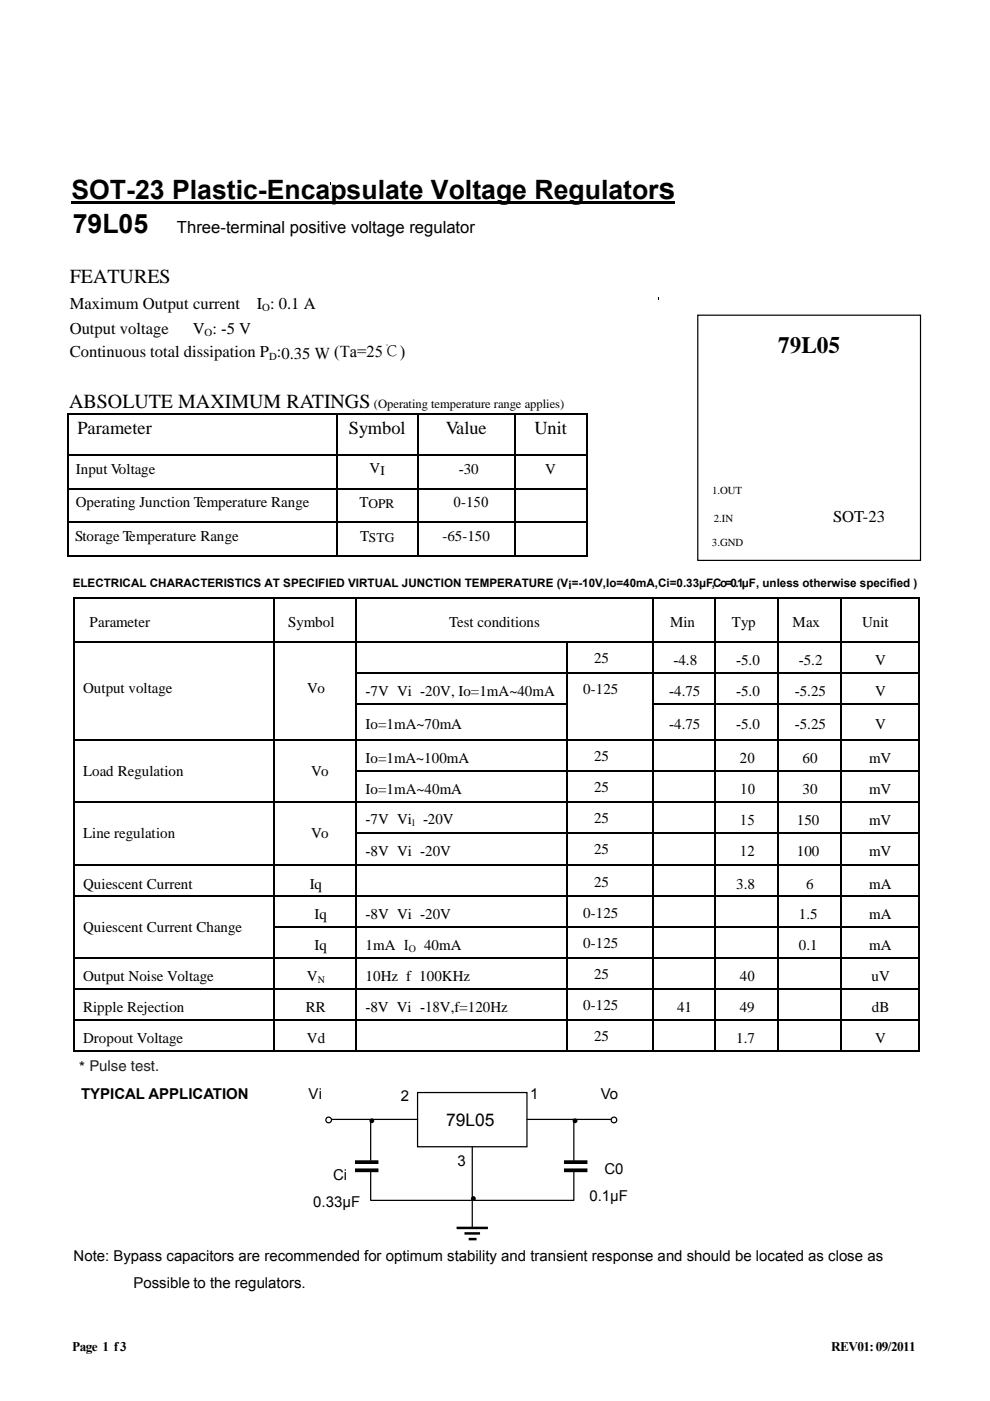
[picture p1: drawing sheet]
<svg xmlns="http://www.w3.org/2000/svg" width="210mm" height="297mm" viewBox="0 0 210 297" stroke-linecap="round" stroke-linejoin="round" font-family="sans-serif">
<g fill="#000">
<path d="M70.1 38.6h.1v.5h-.1zM14.2 87.7h.3v.3h-.3zM14.2 96.3h.3v.2h-.3zM71.4 87.7h.2v.3h-.2zM71.4 96.3h.2v.2h-.2zM88.5 87.7h.3v.3h-.3zM88.5 96.3h.3v.2h-.3zM109 87.7h.3v.3h-.3zM109 96.3h.3v.2h-.3zM124.4 87.7h.2v.3h-.2zM124.4 96.3h.2v.2h-.2zM14.2 103.5h.3v.2h-.3z"/>
<path d="M14.2 110.6h.3v.3h-.3zM14.2 117.7h.3v.3h-.3zM71.4 103.5h.2v.2h-.2zM71.4 110.6h.2v.3h-.2zM71.4 117.7h.2v.3h-.2zM88.5 103.5h.3v.2h-.3zM88.5 110.6h.3v.3h-.3zM88.5 117.7h.3v.3h-.3zM109 103.5h.3v.2h-.3zM109 110.6h.3v.3h-.3zM109 117.7h.3v.3h-.3zM124.4 103.5h.2v.2h-.2z"/>
<path d="M124.4 110.6h.2v.3h-.2zM124.4 117.7h.2v.3h-.2z"/>
</g>
<g fill="none" stroke="#000" stroke-width=".25">
<path d="M148 66.8h47.2v52h-47.2zM14.3 88v8.3M14.3 96.5v7M14.5 87.8h56.9M14.5 96.4h56.9M71.5 88v8.3M71.5 96.5v7M71.6 87.8h16.9M71.6 96.4h16.9M88.6 88v8.3M88.6 96.5v7M88.8 87.8h20.2"/>
<path d="M88.8 96.4h20.2M109.1 88v8.3M109.1 96.5v7M109.3 87.8h15.1M109.3 96.4h15.1M124.5 88v8.3M124.5 96.5v7M14.3 103.7v6.9M14.3 110.9v6.8M14.5 103.6h56.9M14.5 110.8h56.9M14.5 117.8h56.9"/>
<path d="M71.5 103.7v6.9M71.5 110.9v6.8M71.6 103.6h16.9M71.6 110.8h16.9M71.6 117.8h16.9M88.6 103.7v6.9M88.6 110.9v6.8M88.8 103.6h20.2M88.8 110.8h20.2M88.8 117.8h20.2M109.1 103.7v6.9M109.1 110.9v6.8"/>
<path d="M109.3 103.6h15.1M109.3 110.8h15.1M109.3 117.8h15.1M124.5 103.7v6.9M124.5 110.9v6.8"/>
</g>
<path d="M97.1 244h1.7v5.8h-1.7z" fill="#fff"/>
<path d="M97.1 244h1.6v5.8h-1.6z" fill="none" stroke="#fff" stroke-width=".21"/>
<path d="M123.4 245.3h16.6v14.3h-16.6z" fill="#fff"/>
<path d="M123.4 245.3h16.6v14.3h-16.6z" fill="none" stroke="#fff" stroke-width=".26"/>
<path d="M88.6 231.6h23.2v11.5h-23.2z" fill="#fff"/>
<path d="M70.3 237.3h18.3M88.6 231.6h23.2v11.5h-23.2zM111.8 237.3h18.3" fill="none" stroke="#000" stroke-width=".26"/>
<circle cx="69.7" cy="237.4" r=".6" fill="#fff"/>
<circle cx="69.7" cy="237.4" r=".6" fill="none" stroke="#000" stroke-width=".26"/>
<circle cx="130.2" cy="237.4" r=".6" fill="#fff"/>
<g fill="none" stroke="#000" stroke-width=".26">
<path d="M78.6 237.4v8.6M121.7 237.4v8.6M78.6 248.1v6.2M78.6 254.5h43.1M100.2 243.1v17.3M121.7 248.1v6.2"/>
<circle cx="130.2" cy="237.4" r=".6"/>
</g>
<path d="M75.3 246.4h5M75.3 248.1h5M119.6 246.4h5M119.6 248.1h5" fill="none" stroke="#000" stroke-width=".79" stroke-linecap="butt"/>
<path d="M96.8 260.3h6.7M98.5 261.5h3.3M99.4 262.7h1.7" fill="none" stroke="#000" stroke-width=".53"/>
<circle cx="100.4" cy="254.1" r=".25" fill="#fff"/>
<circle cx="100.4" cy="254.1" r=".25" fill="none" stroke="#000" stroke-width=".53"/>
<path d="M78.7 237.5h.3v.3h-.3z" fill-rule="evenodd" fill="#fff"/>
<path d="M78.7 237.5h.3v.3h-.3z" fill="none" stroke="#000" stroke-width=".53"/>
<circle cx="122" cy="237.6" r=".25" fill="#fff"/>
<circle cx="122" cy="237.6" r=".25" fill="none" stroke="#000" stroke-width=".53"/>
<path d="M90.2 233.7h19.9v8.7h-19.9z" fill="#fff"/>
<path d="M90.2 233.7h19.9v8.7h-19.9z" fill="none" stroke="#fff" stroke-width=".26"/>
<g fill="#000">
<path d="M15.2 42.6h128v.6h-128zM139.5 63h.1v.5h-.1zM15.6 126.7h.3v.3h-.3zM15.6 135.9h.3v.3h-.3zM58.1 126.7h.2v.3h-.2zM58.1 135.9h.2v.3h-.2zM75.5 126.7h.2v.3h-.2zM75.5 135.9h.2v.3h-.2zM120.1 135.9h.3v.3h-.3zM138.3 126.7h.2v.3h-.2zM138.3 135.9h.2v.3h-.2zM151.6 126.7h.2v.3h-.2z"/>
<path d="M151.6 135.9h.2v.3h-.2zM164.9 126.7h.2v.3h-.2zM164.9 135.9h.2v.3h-.2zM178.2 126.7h.3v.3h-.3zM178.2 135.9h.3v.3h-.3zM194.8 126.7h.3v.3h-.3zM194.8 135.9h.3v.3h-.3zM15.6 142.5h.3v.2h-.3zM15.6 149.1h.3v.3h-.3zM15.6 156.7h.3v.2h-.3zM58.1 142.5h.2v.2h-.2zM58.1 149.1h.2v.3h-.2z"/>
<path d="M58.1 156.7h.2v.2h-.2zM75.5 142.5h.2v.2h-.2zM75.5 149.1h.2v.3h-.2zM75.5 156.7h.2v.2h-.2zM120.1 142.5h.3v.2h-.3zM120.1 149.1h.3v.3h-.3zM120.1 156.7h.3v.2h-.3zM138.3 142.5h.2v.2h-.2zM138.3 149.1h.2v.3h-.2zM138.3 156.7h.2v.2h-.2zM151.6 142.5h.2v.2h-.2zM151.6 149.1h.2v.3h-.2z"/>
<path d="M151.6 156.7h.2v.2h-.2zM164.9 142.5h.2v.2h-.2zM164.9 149.1h.2v.3h-.2zM164.9 156.7h.2v.2h-.2zM178.2 142.5h.3v.2h-.3zM178.2 149.1h.3v.3h-.3zM178.2 156.7h.3v.2h-.3zM194.8 142.5h.3v.2h-.3zM194.8 149.1h.3v.3h-.3zM194.8 156.7h.3v.2h-.3zM15.6 163.2h.3v.3h-.3zM15.6 169.8h.3v.3h-.3z"/>
<path d="M15.6 176.4h.3v.3h-.3zM58.1 163.2h.2v.3h-.2zM58.1 169.8h.2v.3h-.2zM58.1 176.4h.2v.3h-.2zM75.5 163.2h.2v.3h-.2zM75.5 169.8h.2v.3h-.2zM75.5 176.4h.2v.3h-.2zM120.1 163.2h.3v.3h-.3zM120.1 169.8h.3v.3h-.3zM120.1 176.4h.3v.3h-.3zM138.3 163.2h.2v.3h-.2zM138.3 169.8h.2v.3h-.2z"/>
<path d="M138.3 176.4h.2v.3h-.2zM151.6 163.2h.2v.3h-.2zM151.6 169.8h.2v.3h-.2zM151.6 176.4h.2v.3h-.2zM164.9 163.2h.2v.3h-.2zM164.9 169.8h.2v.3h-.2zM164.9 176.4h.2v.3h-.2zM178.2 163.2h.3v.3h-.3zM178.2 169.8h.3v.3h-.3zM178.2 176.4h.3v.3h-.3zM194.8 163.2h.3v.3h-.3zM194.8 169.8h.3v.3h-.3z"/>
<path d="M194.8 176.4h.3v.3h-.3zM15.6 183.4h.3v.2h-.3zM15.6 189.9h.3v.3h-.3zM15.6 196.4h.3v.3h-.3zM58.1 183.4h.2v.2h-.2zM58.1 189.9h.2v.3h-.2zM58.1 196.4h.2v.3h-.2zM75.5 183.4h.2v.2h-.2zM75.5 189.9h.2v.3h-.2zM75.5 196.4h.2v.3h-.2zM120.1 183.4h.3v.2h-.3zM120.1 189.9h.3v.3h-.3z"/>
<path d="M120.1 196.4h.3v.3h-.3zM138.3 183.4h.2v.2h-.2zM138.3 189.9h.2v.3h-.2zM138.3 196.4h.2v.3h-.2zM151.6 183.4h.2v.2h-.2zM151.6 189.9h.2v.3h-.2zM151.6 196.4h.2v.3h-.2zM164.9 183.4h.2v.2h-.2zM164.9 189.9h.2v.3h-.2zM164.9 196.4h.2v.3h-.2zM178.2 183.4h.3v.2h-.3zM178.2 189.9h.3v.3h-.3z"/>
<path d="M178.2 196.4h.3v.3h-.3zM194.8 183.4h.3v.2h-.3zM194.8 189.9h.3v.3h-.3zM194.8 196.4h.3v.3h-.3zM15.6 203h.3v.2h-.3zM15.6 209.6h.3v.2h-.3zM15.6 216.1h.3v.3h-.3zM58.1 203h.2v.2h-.2zM58.1 209.6h.2v.2h-.2zM58.1 216.1h.2v.3h-.2zM75.5 203h.2v.2h-.2zM75.5 209.6h.2v.2h-.2z"/>
<path d="M75.5 216.1h.2v.3h-.2zM120.1 203h.3v.2h-.3zM120.1 209.6h.3v.2h-.3zM120.1 216.1h.3v.3h-.3zM138.3 203h.2v.2h-.2zM138.3 209.6h.2v.2h-.2zM138.3 216.1h.2v.3h-.2zM151.6 203h.2v.2h-.2zM151.6 209.6h.2v.2h-.2zM151.6 216.1h.2v.3h-.2zM164.9 203h.2v.2h-.2zM164.9 209.6h.2v.2h-.2z"/>
<path d="M164.9 216.1h.2v.3h-.2zM178.2 203h.3v.2h-.3zM178.2 209.6h.3v.2h-.3zM178.2 216.1h.3v.3h-.3zM194.8 203h.3v.2h-.3zM194.8 209.6h.3v.2h-.3zM194.8 216.1h.3v.3h-.3zM15.6 222.7h.3v.2h-.3zM58.1 222.7h.2v.2h-.2zM75.5 222.7h.2v.2h-.2zM120.1 222.7h.3v.2h-.3zM138.3 222.7h.2v.2h-.2z"/>
<path d="M151.6 222.7h.2v.2h-.2zM164.9 222.7h.2v.2h-.2zM178.2 222.7h.3v.2h-.3zM194.8 222.7h.3v.2h-.3z"/>
</g>
<g fill="none" stroke="#000" stroke-width=".25">
<path d="M15.7 127v8.9M15.7 136.2v6.3M15.9 126.8h42.2M15.9 136h42.2M58.2 127v8.9M58.2 136.2v6.3M58.3 126.8h17.2M58.3 136h17.2M75.6 127v8.9M75.6 136.2v6.3M75.7 126.8h62.6M75.7 136h44.4"/>
<path d="M120.2 136.2v6.3M120.4 136h17.9M138.4 127v8.9M138.4 136.2v6.3M138.5 126.8h13.1M138.5 136h13.1M151.7 127v8.9M151.7 136.2v6.3M151.8 126.8h13.1M151.8 136h13.1M165 127v8.9M165 136.2v6.3"/>
<path d="M165.1 126.8h13.1M165.1 136h13.1M178.3 127v8.9M178.3 136.2v6.3M178.5 126.8h16.3M178.5 136h16.3M195 127v8.9M195 136.2v6.3M15.7 142.7v6.4M15.7 149.4v7.3M15.7 156.9v6.3M15.9 156.8h42.2"/>
<path d="M58.2 142.7v6.4M58.2 149.4v7.3M58.2 156.9v6.3M58.3 156.8h17.2M75.6 142.7v6.4M75.6 149.4v7.3M75.6 156.9v6.3M75.7 142.6h44.4M75.7 149.3h44.4M75.7 156.8h44.4M120.2 142.7v6.4M120.2 149.4v7.3"/>
<path d="M120.2 156.9v6.3M120.4 142.6h17.9M120.4 156.8h17.9M138.4 142.7v6.4M138.4 149.4v7.3M138.4 156.9v6.3M138.5 142.6h13.1M138.5 149.3h13.1M138.5 156.8h13.1M151.7 142.7v6.4M151.7 149.4v7.3M151.7 156.9v6.3"/>
<path d="M151.8 142.6h13.1M151.8 149.3h13.1M151.8 156.8h13.1M165 142.7v6.4M165 149.4v7.3M165 156.9v6.3M165.1 142.6h13.1M165.1 149.3h13.1M165.1 156.8h13.1M178.3 142.7v6.4M178.3 149.4v7.3M178.3 156.9v6.3"/>
<path d="M178.5 142.6h16.3M178.5 149.3h16.3M178.5 156.8h16.3M195 142.7v6.4M195 149.4v7.3M195 156.9v6.3M15.7 163.5v6.3M15.7 170.1v6.3M15.7 176.7v6.7M15.9 169.9h42.2M58.2 163.5v6.3M58.2 170.1v6.3"/>
<path d="M58.2 176.7v6.7M58.3 169.9h17.2M75.6 163.5v6.3M75.6 170.1v6.3M75.6 176.7v6.7M75.7 163.4h44.4M75.7 169.9h44.4M75.7 176.5h44.4M120.2 163.5v6.3M120.2 170.1v6.3M120.2 176.7v6.7M120.4 163.4h17.9"/>
<path d="M120.4 169.9h17.9M120.4 176.5h17.9M138.4 163.5v6.3M138.4 170.1v6.3M138.4 176.7v6.7M138.5 163.4h13.1M138.5 169.9h13.1M138.5 176.5h13.1M151.7 163.5v6.3M151.7 170.1v6.3M151.7 176.7v6.7M151.8 163.4h13.1"/>
<path d="M151.8 169.9h13.1M151.8 176.5h13.1M165 163.5v6.3M165 170.1v6.3M165 176.7v6.7M165.1 163.4h13.1M165.1 169.9h13.1M165.1 176.5h13.1M178.3 163.5v6.3M178.3 170.1v6.3M178.3 176.7v6.7M178.5 163.4h16.3"/>
<path d="M178.5 169.9h16.3M178.5 176.5h16.3M195 163.5v6.3M195 170.1v6.3M195 176.7v6.7M15.7 183.6v6.3M15.7 190.2v6.2M15.7 196.7v6.3M15.9 183.5h42.2M15.9 190h42.2M58.2 183.6v6.3M58.2 190.2v6.2"/>
<path d="M58.2 196.7v6.3M58.3 183.5h17.2M58.3 190h17.2M58.3 196.6h17.2M75.6 183.6v6.3M75.6 190.2v6.2M75.6 196.7v6.3M75.7 183.5h44.4M75.7 190h44.4M75.7 196.6h44.4M120.2 183.6v6.3M120.2 190.2v6.2"/>
<path d="M120.2 196.7v6.3M120.4 183.5h17.9M120.4 190h17.9M120.4 196.6h17.9M138.4 183.6v6.3M138.4 190.2v6.2M138.4 196.7v6.3M138.5 183.5h13.1M138.5 190h13.1M138.5 196.6h13.1M151.7 183.6v6.3M151.7 190.2v6.2"/>
<path d="M151.7 196.7v6.3M151.8 183.5h13.1M151.8 190h13.1M151.8 196.6h13.1M165 183.6v6.3M165 190.2v6.2M165 196.7v6.3M165.1 183.5h13.1M165.1 190h13.1M165.1 196.6h13.1M178.3 183.6v6.3M178.3 190.2v6.2"/>
<path d="M178.3 196.7v6.3M178.5 183.5h16.3M178.5 190h16.3M178.5 196.6h16.3M195 183.6v6.3M195 190.2v6.2M195 196.7v6.3M15.7 203.2v6.4M15.7 209.8v6.3M15.7 216.4v6.3M15.9 203.1h42.2M15.9 209.7h42.2"/>
<path d="M15.9 216.2h42.2M58.2 203.2v6.4M58.2 209.8v6.3M58.2 216.4v6.3M58.3 203.1h17.2M58.3 209.7h17.2M58.3 216.2h17.2M75.6 203.2v6.4M75.6 209.8v6.3M75.6 216.4v6.3M75.7 203.1h44.4M75.7 209.7h44.4"/>
<path d="M75.7 216.2h44.4M120.2 203.2v6.4M120.2 209.8v6.3M120.2 216.4v6.3M120.4 203.1h17.9M120.4 209.7h17.9M120.4 216.2h17.9M138.4 203.2v6.4M138.4 209.8v6.3M138.4 216.4v6.3M138.5 203.1h13.1M138.5 209.7h13.1"/>
<path d="M138.5 216.2h13.1M151.7 203.2v6.4M151.7 209.8v6.3M151.7 216.4v6.3M151.8 203.1h13.1M151.8 209.7h13.1M151.8 216.2h13.1M165 203.2v6.4M165 209.8v6.3M165 216.4v6.3M165.1 203.1h13.1M165.1 209.7h13.1"/>
<path d="M165.1 216.2h13.1M178.3 203.2v6.4M178.3 209.8v6.3M178.3 216.4v6.3M178.5 203.1h16.3M178.5 209.7h16.3M178.5 216.2h16.3M195 203.2v6.4M195 209.8v6.3M195 216.4v6.3M15.9 222.8h42.2M58.3 222.8h17.2"/>
<path d="M75.7 222.8h44.4M120.4 222.8h17.9M138.5 222.8h13.1M151.8 222.8h13.1M165.1 222.8h13.1M178.5 222.8h16.3"/>
</g>
<text font-size="5.7" x="15.4" y="49.4">79L05</text>
<text font-size="5.6" x="15.2" y="42.1">SOT-23 Plastic-Encapsulate Voltage Regulators</text>
<text font-size="5" x="165" y="74.9">79L05</text>
<g font-size="4.2">
<text x="14.8" y="60.1">FEATURES</text>
<text x="14.7" y="86.4">ABSOLUTE MAXIMUM RATINGS</text>
</g>
<g font-size="3.9">
<text x="16.4" y="92.1">Parameter</text>
<text x="74" y="92.1">Symbol</text>
<text x="94.6" y="92.1">Value</text>
<text x="113.4" y="92.1">Unit</text>
</g>
<text font-size="3.7" x="94.6" y="238.7">79L05</text>
<g font-size="3.5">
<text x="37.5" y="49.4">Three-terminal positive voltage regulator</text>
<text x="14.8" y="65.5">Maximum Output current</text>
<text x="54.5" y="65.5">I : 0.1 A</text>
<text x="14.8" y="70.7">Output voltage</text>
<text x="40.9" y="70.7">V : -5 V</text>
<text x="14.8" y="75.8">Continuous total dissipation P :0.35 W (Ta=25℃)</text>
<text x="176.7" y="110.7">SOT-23</text>
</g>
<g font-size="3.2">
<text x="16.1" y="100.4">Input Voltage</text>
<text x="78.4" y="100.3">VI</text>
<text x="97.3" y="100.4">-30</text>
<text x="115.6" y="100.4">V</text>
<text x="16.1" y="107.6">Operating Junction Temperature Range</text>
<text x="76.3" y="107.5">TOPR</text>
<text x="96.2" y="107.6">0-150</text>
<text x="15.9" y="114.7">Storage Temperature Range</text>
<text x="76.4" y="114.6">TSTG</text>
<text x="93.8" y="114.7">-65-150</text>
<text x="19" y="132.9">Parameter</text>
<text x="61.1" y="132.9">Symbol</text>
<text x="95.3" y="132.9">Test conditions</text>
<text x="142.1" y="132.9">Min</text>
<text x="155.3" y="132.9">Typ</text>
<text x="168.1" y="132.9">Max</text>
<text x="182.9" y="132.9">Unit</text>
<text x="126" y="140.5">25</text>
<text x="142.8" y="140.9">-4.8</text>
<text x="156.1" y="140.9">-5.0</text>
<text x="169.4" y="140.9">-5.2</text>
<text x="185.6" y="140.9">V</text>
<text x="17.6" y="146.9">Output voltage</text>
<text x="65.2" y="146.9">Vo</text>
<text x="77.5" y="147.5">-7V≤Vi -20V, Io=1mA~40mA</text>
<text x="123.7" y="147.1">0-125</text>
<text x="142" y="147.5">-4.75</text>
<text x="156.1" y="147.5">-5.0</text>
<text x="168.6" y="147.5">-5.25</text>
<text x="185.6" y="147.5">V</text>
<text x="77.5" y="154.6">Io=1mA~70mA</text>
<text x="142" y="154.6">-4.75</text>
<text x="156.1" y="154.6">-5.0</text>
<text x="168.6" y="154.6">-5.25</text>
<text x="185.6" y="154.6">V</text>
<text x="77.5" y="161.7">Io=1mA~100mA</text>
<text x="126" y="161.3">25</text>
<text x="156.9" y="161.7">20</text>
<text x="170.2" y="161.7">60</text>
<text x="184.4" y="161.7">mV</text>
<text x="17.6" y="164.4">Load Regulation</text>
<text x="66" y="164.4">Vo</text>
<text x="126" y="167.9">25</text>
<text x="77.5" y="168.2">Io=1mA~40mA</text>
<text x="157" y="168.2">10</text>
<text x="170.2" y="168.2">30</text>
<text x="184.4" y="168.2">mV</text>
<text x="17.6" y="177.8">Line regulation</text>
<text x="66" y="177.8">Vo</text>
<text x="77.5" y="174.8">-7V≤Vi</text>
<text x="89.7" y="174.8">-20V</text>
<text x="126" y="174.6">25</text>
<text x="156.9" y="174.8">15</text>
<text x="169" y="174.8">150</text>
<text x="184.4" y="174.8">mV</text>
<text x="77.5" y="181.6">-8V≤Vi -20V</text>
<text x="126" y="181">25</text>
<text x="156.9" y="181.6">12</text>
<text x="169" y="181.6">100</text>
<text x="184.4" y="181.6">mV</text>
<text x="17.6" y="188.4">Quiescent Current</text>
<text x="65.7" y="188.4">Iq</text>
<text x="126" y="188">25</text>
<text x="156.1" y="188.4">3.8</text>
<text x="171" y="188.4">6</text>
<text x="184.4" y="188.4">mA</text>
<text x="17.6" y="197.7">Quiescent Current Change</text>
<text x="64.7" y="194.9">ΔIq</text>
<text x="77.5" y="194.9">-8V≤Vi -20V</text>
<text x="123.7" y="194.5">0-125</text>
<text x="169.4" y="194.9">1.5</text>
<text x="184.4" y="194.9">mA</text>
<text x="64.7" y="201.5">ΔIq</text>
<text x="77.5" y="201.4">1mA≤I</text>
<text x="90" y="201.4">40mA</text>
<text x="123.7" y="201.1">0-125</text>
<text x="169.4" y="201.5">0.1</text>
<text x="184.4" y="201.5">mA</text>
<text x="17.6" y="208">Output Noise Voltage</text>
<text x="65.1" y="208">V</text>
<text x="77.5" y="208">10Hz≤f≤100KHz</text>
<text x="126" y="207.7">25</text>
<text x="156.9" y="208">40</text>
<text x="184.8" y="208">uV</text>
<text x="17.6" y="214.6">Ripple Rejection</text>
<text x="64.9" y="214.6">RR</text>
<text x="77.5" y="214.6">-8V Vi -18V,f=120Hz</text>
<text x="123.7" y="214.2">0-125</text>
<text x="143.6" y="214.6">41</text>
<text x="156.9" y="214.6">49</text>
<text x="184.9" y="214.6">dB</text>
<text x="17.6" y="221.1">Dropout Voltage</text>
<text x="65.1" y="221.1">Vd</text>
<text x="126" y="220.7">25</text>
<text x="156.1" y="221.1">1.7</text>
<text x="185.6" y="221.1">V</text>
<text x="16.8" y="227.3">* Pulse test.</text>
<text x="17.2" y="233">TYPICAL APPLICATION</text>
<text x="65.5" y="232.9">Vi</text>
<text x="85" y="233.4">2</text>
<text x="112.4" y="233">1</text>
<text x="127.4" y="233">Vo</text>
<text x="70.6" y="250.2">Ci</text>
<text x="97" y="247.1">3</text>
<text x="128.2" y="249">C0</text>
<text x="66.4" y="255.9">0.33μF</text>
<text x="125" y="254.7">0.1μF</text>
<text x="15.6" y="267.4">Note: Bypass capacitors are recommended for optimum stability and transient response and should be located as close as</text>
<text x="28.3" y="273.2">Possible to the regulators.</text>
</g>
<g font-size="2.8">
<text x="15.3" y="286.4">Page 1 f 3</text>
<text x="176.3" y="286.4">REV01: 09/2011</text>
</g>
<text font-size="2.7" x="79.3" y="86.4">(Operating temperature range applies)</text>
<text font-size="2.5" x="15.4" y="124.5">ELECTRICAL CHARACTERISTICS AT SPECIFIED VIRTUAL JUNCTION TEMPERATURE (Vi=-10V,Io=40mA,Ci=0.33μF,Co=0.1μF, unless otherwise specified )</text>
<g font-size="2.3">
<text x="43.4" y="71.3">O</text>
<text x="55.6" y="66">O</text>
<text x="57.1" y="76.3">D</text>
<text x="151" y="104.8">1.OUT</text>
<text x="151.4" y="110.7">2.IN</text>
<text x="151" y="115.8">3.GND</text>
</g>
<g font-size="2.1">
<text x="87.4" y="175.1">l</text>
<text x="86.7" y="201.8">O</text>
<text x="67.4" y="208.3">N</text>
</g>
</svg>
